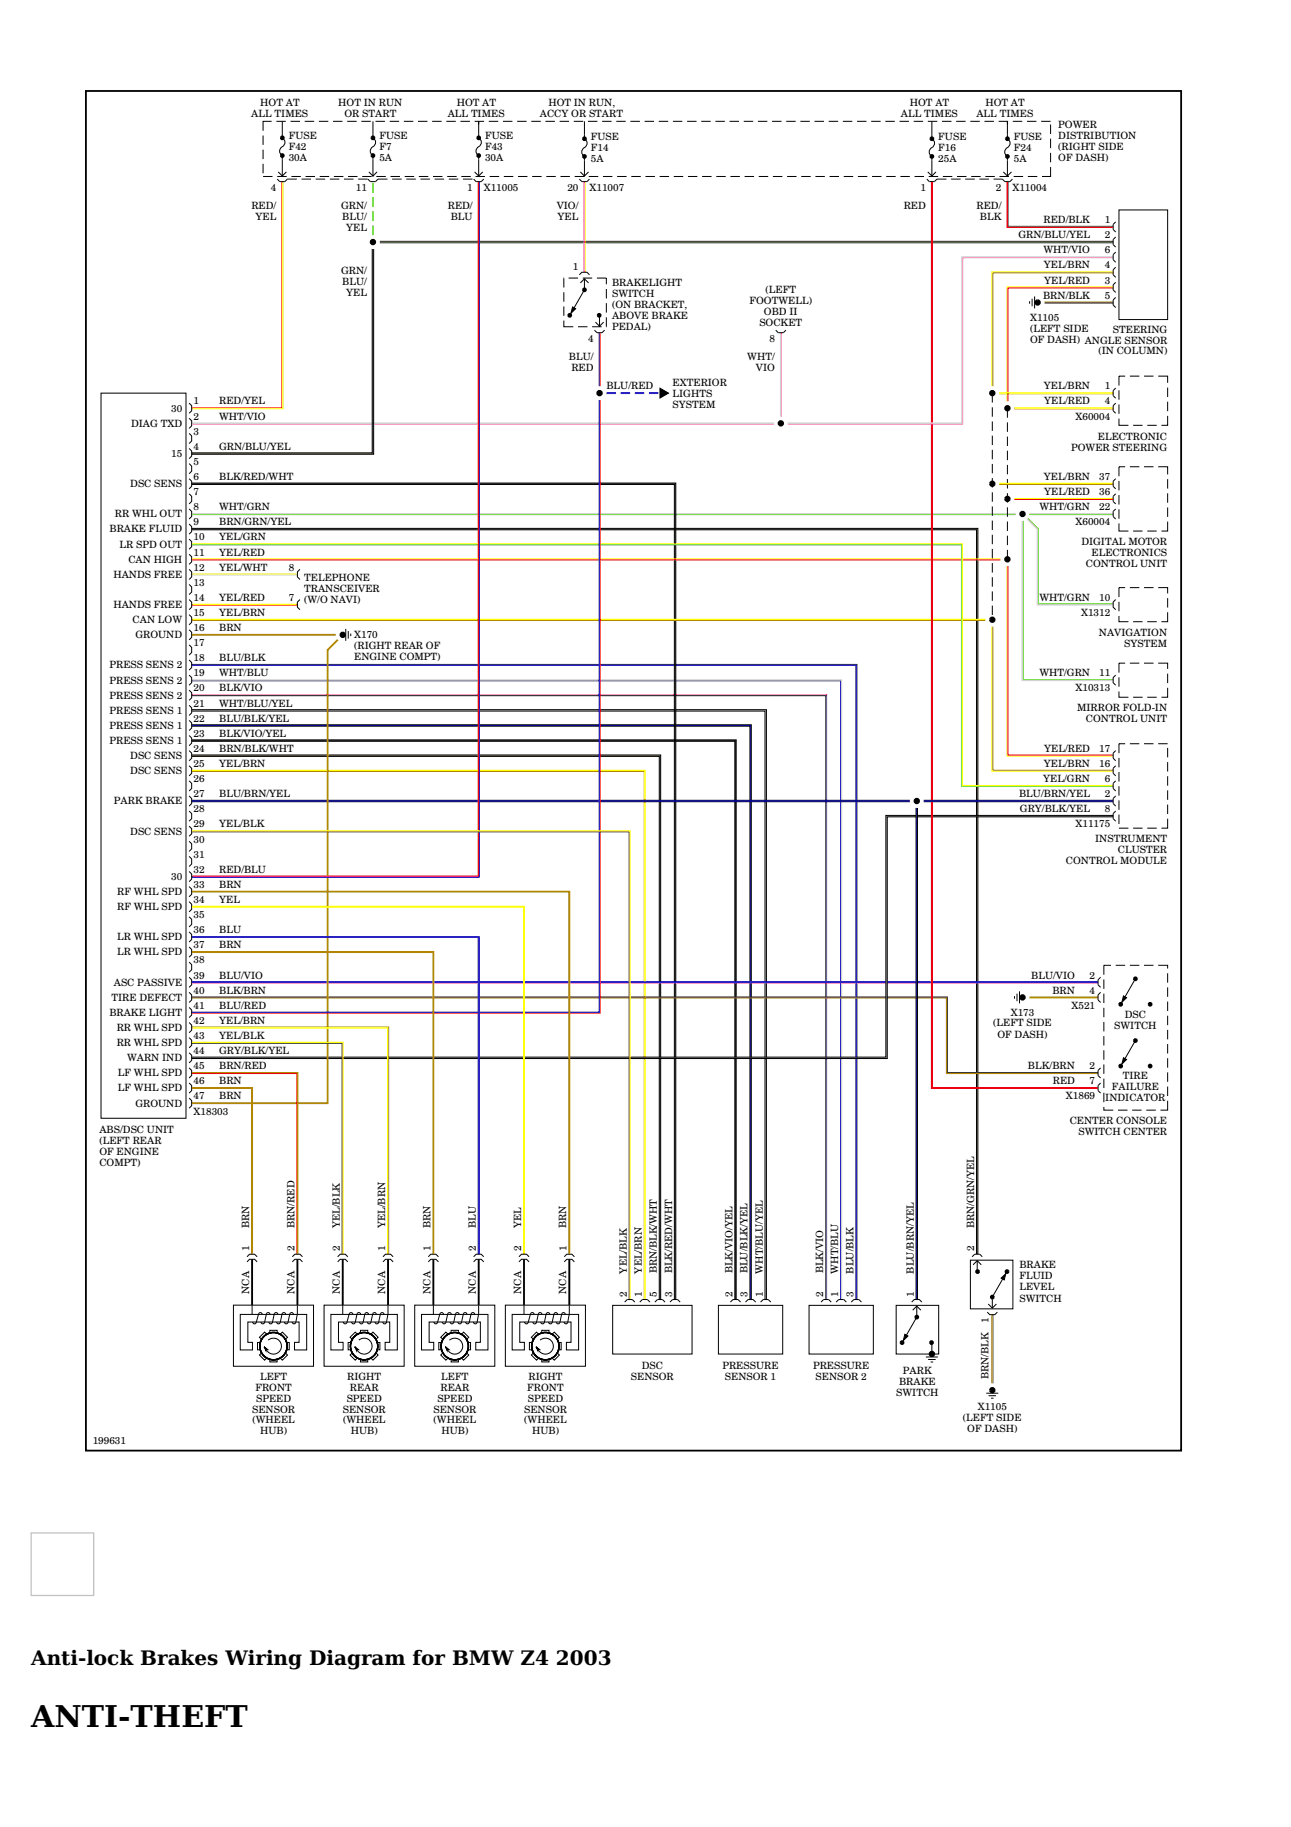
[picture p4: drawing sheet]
<svg xmlns="http://www.w3.org/2000/svg" width="210mm" height="297mm" viewBox="0 0 210 297" stroke-linecap="round" stroke-linejoin="round" font-family="sans-serif">
<path d="M127.1 54.1v13.6M181 41.9h-24.5v27h-28.4M31.2 68.9h94.6M31.2 112.9h103.2v98.4M31.2 159.8h147.3" fill="none" stroke="#f0f" stroke-width=".16"/>
<path d="M126.9 54.1v13.6M181 41.8h-24.6v27h-28.3M31.2 68.8h94.6M31.2 83.5h133.9M166.2 84.7v25.9h14.8M167 84.4l1.7 1.6v12.4h12.3M167.4 83.5h13.6M31.2 110.5h105.6v100.8" fill="none" stroke="#d2d2d2" stroke-width=".2"/>
<path d="M61.8 39.4h119.2M60.6 40.5v33.2h-29.4M31.2 88.6h125.1v39.3h24.7M31.2 83.7h133.9M166.4 84.7v25.8h14.6M167.1 84.3l1.7 1.7v12.2h12.2M167.4 83.7h13.6" fill="none" stroke="#39e500" stroke-width=".16"/>
<path d="M14 14.8h178v221h-178z" fill="none" stroke="#000" stroke-width=".29"/>
<path d="M181 44.4h-19.6v18.4M162.5 64h18.5M162.5 78.8h18.5M31.2 86h127.7v117.9M31.2 100.9h129M161.4 101.9v23.3h19.6M31.2 122.9h76.1v88.4M31.2 125.4h73.5v85.9M31.2 162.3h122.7v12.2h24.6M31.2 167h32v36.9" fill="none" stroke="#b28600" stroke-width=".16"/>
<g fill="none" stroke="#000" stroke-width=".16">
<path d="M44.2 19.7h-1.4v1.6M44.9 19.7h1.6M45.9 19.7v2.7a.89 .89 0 0 1 .4 .9 .89 .89 0 0 1-.6 .7 .81 .81 0 0 0 .2 1.3v3.4M47.2 19.7h1.6M49.5 19.7h1.6M51.8 19.7h1.6M54.1 19.7h1.6M56.4 19.7h1.6M58.8 19.7h1.5M60.6 19.7v2.7a.89 .89 0 0 1 .5 .9 .89 .89 0 0 1-.7 .7 .81 .81 0 0 0 .2 1.3v3.4M61.1 19.7h1.5M63.4 19.7h1.5"/>
<path d="M65.7 19.7h1.5M68 19.7h1.5M70.3 19.7h1.5M72.6 19.7h1.5M74.9 19.7h1.5M77.2 19.7h1.5M77.8 19.7v2.7a.89 .89 0 0 1 .5 .9 .89 .89 0 0 1-.7 .7 .81 .81 0 0 0 .2 1.3v3.4M79.5 19.7h1.5M81.8 19.7h1.5M84.1 19.7h1.5M86.4 19.7h1.5M88.7 19.7h1.5"/>
<path d="M91 19.7h1.5M93.3 19.7h1.5M95 19.7v2.9a.89 .89 0 0 1 .4 .8 .89 .89 0 0 1-.6 .8 .81 .81 0 0 0 .2 1.2v3.3M95.6 19.7h1.5M97.9 19.7h1.5M100.2 19.7h1.5M102.5 19.7h1.5M104.8 19.7h1.5M107.1 19.7h1.5M109.4 19.7h1.5M111.7 19.7h1.5M114 19.7h1.6"/>
<path d="M116.3 19.7h1.6M118.6 19.7h1.6M120.9 19.7h1.6M123.2 19.7h1.6M125.5 19.7h1.6M127.8 19.7h1.6M130.1 19.7h1.6M132.4 19.7h1.6M134.7 19.7h1.6M137 19.7h1.6M139.3 19.7h1.6M141.6 19.7h1.6"/>
<path d="M144 19.7h1.5M146.3 19.7h1.5M148.6 19.7h1.5M150.9 19.7h1.5M151.5 19.7v2.9a.89 .89 0 0 1 .4 .8 .89 .89 0 0 1-.6 .8 .81 .81 0 0 0 .2 1.2v.7M153.2 19.7h1.5M155.5 19.7h1.5M157.8 19.7h1.5M160.1 19.7h1.5M162.4 19.7h1.5M163.8 19.7v2.9a.89 .89 0 0 1 .4 .8 .89 .89 0 0 1-.6 .8 .81 .81 0 0 0 .2 1.2v3.3M164.7 19.7h1.5"/>
<path d="M167 19.7h1.5M169.3 19.7h1.5M42.8 22v1.6M42.8 24.3v1.6M42.8 26.6v1.6M42.8 28.7h1.5M45.1 29.1l.4 .4h.8l.4-.4h1.6M45.1 28.7h1.5M45.2 28l.7 .6 .7-.6M47.4 28.7h1.5M49 29.1h1.6M49.7 28.7h1.5"/>
<path d="M51.3 29.1h1.6M52 28.7h1.5M53.6 29.1h1.6M54.3 28.7h1.5M55.9 29.1h1.6M56.6 28.7h1.5M58.2 29.1h1.6l.4 .4h.8l.5-.4h1.5M58.9 28.7h1.5M60 28l.6 .6 .7-.6M61.2 28.7h1.5M61.8 39.2h119.2M61.8 39.5h119.2"/>
<path d="M63.5 28.7h1.5M63.8 29.1h1.5M65.8 28.7h1.5M66.1 29.1h1.5M68.1 28.7h1.5M68.4 29.1h1.5M70.4 28.7h1.5M70.7 29.1h1.5M72.7 28.7h1.5M73 29.1h1.5M75 28.7h1.5M75.3 29.1h1.5"/>
<path d="M77 29.1l.4 .4h.8l.5-.4M77.2 28l.6 .6 .7-.6M77.3 28.7h1.5M79.6 28.7h1.6M81.9 28.7h1.6M84.2 28.7h1.6M86.5 28.7h1.6M88.8 28.7h1.6M91.1 28.7h1.6M93.4 28.7h1.6M94.2 29.1l.4 .4h.8l.4-.4M94.4 28l.6 .6 .7-.6"/>
<path d="M95.7 28.7h1.6M98 28.7h1.6M100.3 28.7h1.6M102.6 28.7h1.6M104.9 28.7h1.6M107.2 28.7h1.6M109.6 28.7h1.5M111.9 28.7h1.5M114.2 28.7h1.5M116.5 28.7h1.5M118.8 28.7h1.5M121.1 28.7h1.5"/>
<path d="M123.4 28.7h1.5M125.7 28.7h1.5M128 28.7h1.5M130.3 28.7h1.5M132.6 28.7h1.5M134.9 28.7h1.5M137.2 28.7h1.5M139.5 28.7h1.5M141.8 28.7h1.5M144.1 28.7h1.5M146.4 28.7h1.5M148.7 28.7h1.5"/>
<path d="M150.7 29.1l.4 .4h.8l.4-.4h1.6M150.9 28l.6 .6 .7-.6M151 28.7h1.5M151.5 26.1v2.6M153.3 28.7h1.5M154.6 29.1h1.6M155.6 28.7h1.5M156.9 29.1h1.6M157.9 28.7h1.5M159.2 29.1h1.6M160.2 28.7h1.5M161.5 29.1h1.4l.5 .4h.8l.4-.4"/>
<path d="M162.5 28.7h1.5M163.1 28l.7 .6 .7-.6M164.8 28.7h1.5M167.1 28.7h1.6M170.8 27.2v1.5h-1.4M170.8 20.2v1.6M170.8 22.6v1.5M170.8 24.9v1.5M181.4 36.1l-.4 .4v.8l.4 .4M181.4 38.5l-.4 .4v.9l.4 .4M181.9 34.1h7.9v17.9h-7.9zM60.5 40.5v33.1h-29.3"/>
<path d="M60.8 40.5v33.4h-29.6M91.7 52.1v1h1.5M91.7 47.5v1.5M91.7 49.8v1.5M91.7 45.2v1.5M92.4 45.2h1.6M93.1 49.9l.5 .3-.8 .7zM94 53.1h1.5M94.2 44.7l.4-.4h.8l.4 .4M94.4 46l.6-.7 .7 .7M94.7 45.2h1.6M95 45.3v1.8l-1.7 3"/>
<path d="M96.3 53.1h1.5M96.7 53.7l.4 .4h.8l.4-.4M96.8 52.4l.7 .6 .6-.6M97.1 45.2h1.5v1M97.5 51.3v1.8M98.6 51.6v1.5M98.6 47v1.5M98.6 49.3v1.5M126.1 53.7l.4 .4h.9l.4-.4M167.4 49v.4M167.8 48.6v1.2M168.2 48.2v1.9"/>
<path d="M181.4 41l-.4 .4v.8l.4 .4M181.4 43.4l-.4 .5v.8l.4 .4M181.4 45.9l-.4 .4v.8l.4 .4M181.4 48.4l-.4 .4v.8l.4 .4M16.4 63.9h13.8v117.9h-13.8zM30.7 77.8l.5 .4v.9l-.5 .4M30.7 75.4l.5 .4v.8l-.5 .4M30.7 72.9l.5 .4v.9l-.5 .4M30.7 70.5l.5 .4v.8l-.5 .4M30.7 68l.5 .4v.8l-.5 .5M30.7 65.5l.5 .5v.8l-.5 .4M31.2 78.5h78.7v132.8"/>
<path d="M31.2 78.8h78.4v132.5M107.3 63.1l1.4 .8-1.4 .8zM161.3 63.9v1.6M161.3 66.2v1.6M161.3 68.5v1.6M161.3 70.8v1.6M161.3 73.1v1.6M161.3 75.4v1.6M161.3 77.7v1.6M163.8 66.4v1.5M163.8 68.7v1.5M163.8 71v1.5"/>
<path d="M163.8 73.3v1.5M163.8 75.6v1.5M163.8 77.9v1.5M181.4 63.1l-.4 .4v.8l.4 .4M181.4 65.5l-.4 .5v.8l.4 .4M181.4 77.8l-.4 .4v.9l.4 .4M181.9 68.1v1h1.6M181.9 63.5v1.5M181.9 65.8v1.5M181.9 78.2v1.5M182.9 61.2h-1v1.5M182.9 75.9h-1v1.5"/>
<path d="M183.7 61.2h1.5M183.7 75.9h1.5M184.2 69.1h1.6M186 61.2h1.5M186 75.9h1.5M186.5 69.1h1.6M188.3 61.2h1.5v1M188.3 75.9h1.5v1.2M189.8 67.6v1.5h-1M189.8 63v1.5M189.8 65.3v1.5M189.8 77.9v1.5"/>
<path d="M30.7 87.7l.5 .4v.8l-.5 .4M30.7 85.2l.5 .4v.8l-.5 .4M30.7 82.7l.5 .5v.8l-.5 .4M30.7 80.3l.5 .4v.8l-.5 .4M30.7 90.1l.5 .4v.8l-.5 .5M30.7 92.6l.5 .4v.8l-.5 .4M30.7 95l.5 .4v.9l-.5 .4M30.7 97.5l.5 .4v.8l-.5 .4M30.7 99.9l.5 .4v.9l-.5 .4M31.2 86.1h127.6v117.8M31.2 85.9h127.8v118M48.8 97.5l-.4 .4v.8l.4 .4"/>
<path d="M48.8 92.6l-.4 .4v.8l.4 .4M161.3 80v1.6M161.3 82.3v1.6M161.3 84.6v1.6M161.3 86.9v1.6M161.3 89.2v1.6M161.3 91.5v1.6M161.3 93.8v1.6M161.3 96.2v1.5M161.3 98.5v1.5M163.8 80.2v1.5M163.8 82.5v1.5"/>
<path d="M163.8 84.8v1.5M163.8 87.1v1.5M163.8 89.4v1.5M181.4 97.5l-.4 .4v.8l.4 .4M181.4 80.3l-.4 .4v.8l.4 .4M181.4 82.7l-.4 .5v.8l.4 .4M181.9 85.1v1.2h1.6M181.9 80.5v1.5M181.9 82.8v1.5M181.9 97.8v1.6M182.9 95.5h-1v1.6M183.7 95.5h1.5"/>
<path d="M184.2 86.3h1.6M186 95.5h1.5M186.5 86.3h1.6M188.3 95.5h1.5v1M189.8 99.5v1.6h-1M189.8 84.8v1.5h-1M189.8 80.2v1.5M189.8 82.5v1.5M189.8 97.2v1.6M30.7 102.4l.5 .4v.8l-.5 .4M30.7 104.8l.5 .5v.8l-.5 .4M30.7 107.3l.5 .4v.8l-.5 .5"/>
<path d="M30.7 109.8l.5 .4v.8l-.5 .4M30.7 112.2l.5 .4v.9l-.5 .4M30.7 114.7l.5 .4v.8l-.5 .4M30.7 117.1l.5 .4v.9l-.5 .4M30.7 119.6l.5 .4v.8l-.5 .4M31.2 118.1h90.7v93.2M31.2 117.8h91v93.5M31.2 115.4h93.4v95.9M31.2 115.6h93.2v95.7M56.2 102.2v2M56.6 102.6v1.2M57 103v.4"/>
<path d="M181.4 109.8l-.4 .4v.8l.4 .4M181.9 100.1v1h1.6M181.9 112.4v1h1.6M181.9 110.1v1.6M182.9 107.8h-1v1.6M183.7 107.8h1.5M184.2 101.1h1.6M184.2 113.4h1.6M186 107.8h1.5M186.5 101.1h1.6M186.5 113.4h1.6M188.3 107.8h1.5v1"/>
<path d="M189.8 111.8v1.6h-1M189.8 109.5v1.6M30.7 124.5l.5 .4v.8l-.5 .4M30.7 129.4l.5 .4v.8l-.5 .5M30.7 131.9l.5 .4v.8l-.5 .4M30.7 134.3l.5 .4v.9l-.5 .4M30.7 136.8l.5 .4v.8l-.5 .4M30.7 139.2l.5 .4v.9l-.5 .4M30.7 126.9l.5 .5v.8l-.5 .4M30.7 122l.5 .5v.8l-.5 .4M31.2 122.7h76.2v88.6M31.2 123h76v88.3"/>
<path d="M31.2 120.3h88.5v91M31.2 120.5h88.3v90.8M31.2 130.1h116.7M31.2 130.3h116.7M148.9 131.4v79.9M149.2 131.4v79.9M150.2 130.1h30.8M150.2 130.3h30.8M181 132.8h-36.7v39.3h-113.1M181 132.6h-37v39.3h-112.8M181.4 124.5l-.4 .4v.8l.4 .4M181.4 122l-.4 .5v.8l.4 .4"/>
<path d="M181.4 126.9l-.4 .5v.8l.4 .4M181.4 129.4l-.4 .4v.8l.4 .5M181.4 131.9l-.4 .4v.8l.4 .4M181.9 123.2v1.6M181.9 125.5v1.6M181.9 127.8v1.6M181.9 130.1v1.6M181.9 132.4v1.6M181.9 134.6h1.6M182.9 120.9h-1v1.6M183.7 120.9h1.5M184.2 134.6h1.6"/>
<path d="M186 120.9h1.5M186.5 134.6h1.6M188.3 120.9h1.5M189.8 133.1v1.5h-1M189.8 121.6v1.5M189.8 123.9v1.5M189.8 126.2v1.5M189.8 128.5v1.5M189.8 130.8v1.5M30.7 141.7l.5 .4v.8l-.5 .4M30.7 144.1l.5 .5v.8l-.5 .4M30.7 146.6l.5 .4v.8l-.5 .4"/>
<path d="M30.7 149.1l.5 .4v.8l-.5 .4M30.7 151.5l.5 .4v.8l-.5 .5M30.7 154l.5 .4v.8l-.5 .4M30.7 156.4l.5 .4v.9l-.5 .4M30.7 158.9l.5 .4v.8l-.5 .4M178.9 158.9l-.4 .4v.8l.4 .4M179.5 159.2v1.6M180.6 156.9h-1.1v1.6M181.4 156.9h1.5M183.7 156.9h1.5M184.6 159.1l-1.7 3M186 156.9h1.5"/>
<path d="M188.3 156.9h1.5v.6M189.8 158.2v1.6M30.7 161.3l.5 .4v.9l-.5 .4M30.7 163.8l.5 .4v.8l-.5 .4M30.7 166.2l.5 .5v.8l-.5 .4M30.7 168.7l.5 .4v.8l-.5 .5M30.7 171.2l.5 .4v.8l-.5 .4M30.7 173.6l.5 .4v.9l-.5 .4M30.7 176.1l.5 .4v.8l-.5 .4M30.7 178.5l.5 .4v.9l-.5 .4M164.9 162v.4M165.4 161.6v1.2"/>
<path d="M165.8 161.2v1.9M178.9 161.3l-.4 .4v.9l.4 .4M178.9 173.6l-.4 .4v.9l.4 .4M178.9 176.1l-.4 .4v.8l.4 .4M179.5 180v.5h1.5M179.5 161.5v1.6M179.5 163.8v1.6M179.5 166.2v1.5M179.5 168.5v1.5M179.5 170.8v1.5M179.5 173.1v1.5M179.5 175.4v1.5"/>
<path d="M179.5 177.7v1.5M182.7 161.9l.5 .3-.8 .8zM182.7 172l.5 .3-.8 .7zM184.6 169.2l-1.7 2.9M189.8 179v1.5h-1.1M189.8 160.5v1.6M189.8 162.8v1.6M189.8 165.1v1.6M189.8 167.4v1.6M189.8 169.7v1.6M189.8 172v1.6M189.8 174.3v1.6"/>
<path d="M189.8 176.7v1.5M181.8 180.5h1.5M184.1 180.5h1.5M186.4 180.5h1.5M38 212.2h13v9.9h-13zM39.1 213.7h10.8v5.8h-2v-1.3h.7v-3.3h-8.3v3.3h.7v1.3h-1.9zM40.2 204.3l.4-.4h.8l.4 .4M40.2 205.2l.4-.5h.8l.4 .5M41 212.2v1.5M42.3 218.3h-.4v1.2h.4M42.5 220l-.3 .3 .8 .8 .4-.3M42.6 213.7a.3 .3 0 0 0-.2-.3 .3 .3 0 0 0-.4 .2l-.3 1.3a.3 .3 0 0 1-.3 .3 .3 .3 0 0 1-.3-.3"/>
<path d="M42.9 219l.6 .4h-.2zM42.9 219l.4 .4-.1 .2zM43.4 216.9l-.4-.3-.8 .8 .3 .3M43.6 217.9a1.3 1.3 0 0 1 1.9 .2 1.3 1.3 0 0 1-.4 1.9 1.3 1.3 0 0 1-1.8-.6M43.9 216.8v-.5h1.2v.5M43.9 213.7a.3 .3 0 0 0-.2-.3 .3 .3 0 0 0-.4 .2l-.3 1.3a.3 .3 0 0 1-.3 .3 .3 .3 0 0 1-.3-.3M44.6 214.9h.1M45.2 213.7a.3 .3 0 0 0-.3-.3 .3 .3 0 0 0-.3 .2l-.3 1.3a.3 .3 0 0 1-.3 .3 .3 .3 0 0 1-.3-.3M45.6 216.9l.3-.3 .8 .8-.3 .3M46.4 220l.3 .3-.8 .8-.3-.3M46.4 213.7a.3 .3 0 0 0-.2-.3 .3 .3 0 0 0-.3 .2l-.3 1.3a.3 .3 0 0 1-.3 .3 .3 .3 0 0 1-.3-.3M46.6 218.3h.4v1.2h-.4"/>
<path d="M47.5 214.9a.3 .3 0 0 0 .3 .3 .3 .3 0 0 0 .3-.3M47.5 205.2l.4-.5h.9l.4 .5M47.5 204.3l.4-.4h.9l.4 .4M47.7 213.7a.3 .3 0 0 0-.2-.3 .3 .3 0 0 0-.4 .2l-.3 1.3a.3 .3 0 0 1-.3 .3 .3 .3 0 0 1-.3-.3M48.3 213.7l-.2 1.2M48.3 212.2v1.5M52.7 212.2h13v9.9h-13zM53.8 213.7h10.8v5.8h-2v-1.3h.8v-3.3h-8.4v3.3h.8v1.3h-2zM54.9 205.2l.4-.5h.8l.4 .5M54.9 204.3l.4-.4h.8l.4 .4M55.7 212.2v1.5M57.1 218.3h-.5v1.2h.5"/>
<path d="M57.3 220l-.4 .3 .9 .8 .3-.3M57.4 213.7a.3 .3 0 0 0-.3-.3 .3 .3 0 0 0-.3 .2l-.4 1.3a.3 .3 0 0 1-.3 .3 .3 .3 0 0 1-.3-.3M57.7 219l.6 .4h-.3zM57.7 219l.3 .4v.2zM58.1 216.9l-.3-.3-.9 .8 .4 .3M58.3 217.9a1.3 1.3 0 0 1 2 .2 1.3 1.3 0 0 1-.5 1.9 1.3 1.3 0 0 1-1.8-.6M58.6 216.8v-.5h1.2v.5M58.6 213.7a.3 .3 0 0 0-.2-.3 .3 .3 0 0 0-.3 .2l-.3 1.3a.3 .3 0 0 1-.3 .3 .3 .3 0 0 1-.3-.3M59.4 214.9h.1M59.9 213.7a.3 .3 0 0 0-.2-.3 .3 .3 0 0 0-.4 .2l-.3 1.3a.3 .3 0 0 1-.3 .3 .3 .3 0 0 1-.3-.3M60.3 216.9l.3-.3 .9 .8-.4 .3M61.1 220l.4 .3-.9 .8-.3-.3"/>
<path d="M61.2 213.7a.3 .3 0 0 0-.3-.3 .3 .3 0 0 0-.3 .2l-.3 1.3a.3 .3 0 0 1-.3 .3 .3 .3 0 0 1-.3-.3M61.3 218.3h.5v1.2h-.5M62.2 214.9a.3 .3 0 0 0 .3 .3 .3 .3 0 0 0 .3-.3M62.3 204.3l.4-.4h.8l.4 .4M62.3 205.2l.4-.5h.8l.4 .5M62.4 213.7a.3 .3 0 0 0-.2-.3 .3 .3 0 0 0-.3 .2l-.3 1.3a.3 .3 0 0 1-.3 .3 .3 .3 0 0 1-.3-.3M63.1 213.7l-.3 1.2M63.1 212.2v1.5M67.4 212.2h13v9.9h-13zM68.5 213.7h10.8v5.8h-1.9v-1.3h.7v-3.3h-8.3v3.3h.7v1.3h-2zM69.6 205.2l.4-.5h.9l.4 .5M69.6 204.3l.4-.4h.9l.4 .4"/>
<path d="M70.5 212.2v1.5M71.8 218.3h-.5v1.2h.5M72 220l-.3 .3 .8 .8 .3-.3M72.1 213.7a.3 .3 0 0 0-.2-.3 .3 .3 0 0 0-.4 .2l-.3 1.3a.3 .3 0 0 1-.3 .3 .3 .3 0 0 1-.3-.3M72.4 219l.3 .4v.2zM72.4 219l.6 .4h-.3zM72.8 216.9l-.3-.3-.8 .8 .3 .3M73.1 217.9a1.3 1.3 0 0 1 1.9 .2 1.3 1.3 0 0 1-.4 1.9 1.3 1.3 0 0 1-1.9-.6M73.3 216.8v-.5h1.2v.5M73.4 213.7a.3 .3 0 0 0-.3-.3 .3 .3 0 0 0-.3 .2l-.3 1.3a.3 .3 0 0 1-.3 .3 .3 .3 0 0 1-.3-.3M74.1 214.9h.1M74.7 213.7a.3 .3 0 0 0-.3-.3 .3 .3 0 0 0-.3 .2l-.3 1.3a.3 .3 0 0 1-.3 .3 .3 .3 0 0 1-.3-.3"/>
<path d="M75 216.9l.4-.3 .8 .8-.3 .3M75.9 220l.3 .3-.8 .8-.4-.3M75.9 213.7a.3 .3 0 0 0-.2-.3 .3 .3 0 0 0-.4 .2l-.2 1.3a.3 .3 0 0 1-.3 .3 .3 .3 0 0 1-.3-.3M76 218.3h.5v1.2h-.5M77 214.9a.3 .3 0 0 0 .3 .3 .3 .3 0 0 0 .3-.3M77 204.3l.4-.4h.8l.5 .4M77 205.2l.4-.5h.8l.5 .5M77.2 213.7a.3 .3 0 0 0-.3-.3 .3 .3 0 0 0-.3 .2l-.3 1.3a.3 .3 0 0 1-.3 .3 .3 .3 0 0 1-.3-.3M77.8 213.7l-.2 1.2M77.8 212.2v1.5M82.2 212.2h13v9.9h-13zM83.3 213.7h10.8v5.8h-2v-1.3h.7v-3.3h-8.3v3.3h.8v1.3h-2z"/>
<path d="M84.4 205.2l.4-.5h.8l.4 .5M84.4 204.3l.4-.4h.8l.4 .4M85.2 212.2v1.5M86.5 218.3h-.4v1.2h.4M86.7 220l-.3 .3 .8 .8 .4-.3M86.8 213.7a.3 .3 0 0 0-.2-.3 .3 .3 0 0 0-.3 .2l-.4 1.3a.3 .3 0 0 1-.3 .3 .3 .3 0 0 1-.3-.3M87.2 219l.3 .4v.2zM87.2 219l.5 .4h-.2zM87.6 216.9l-.4-.3-.8 .8 .3 .3M87.8 217.9a1.3 1.3 0 0 1 1.9 .2 1.3 1.3 0 0 1-.4 1.9 1.3 1.3 0 0 1-1.8-.6M88.1 216.8v-.5h1.2v.5M88.1 213.7a.3 .3 0 0 0-.2-.3 .3 .3 0 0 0-.4 .2l-.3 1.3a.3 .3 0 0 1-.3 .3 .3 .3 0 0 1-.3-.3"/>
<path d="M88.8 214.9h.1M89.4 213.7a.3 .3 0 0 0-.3-.3 .3 .3 0 0 0-.3 .2l-.3 1.3a.3 .3 0 0 1-.3 .3 .3 .3 0 0 1-.3-.3M89.8 216.9l.3-.3 .9 .8-.4 .3M90.6 220l.4 .3-.9 .8-.3-.3M90.7 213.7a.3 .3 0 0 0-.3-.3 .3 .3 0 0 0-.3 .2l-.3 1.3a.3 .3 0 0 1-.3 .3 .3 .3 0 0 1-.3-.3M90.8 218.3h.4v1.2h-.4M91.7 214.9a.3 .3 0 0 0 .3 .3 .3 .3 0 0 0 .3-.3M91.7 204.3l.5-.4h.8l.4 .4M91.7 205.2l.5-.5h.8l.4 .5M91.9 213.7a.3 .3 0 0 0-.2-.3 .3 .3 0 0 0-.4 .2l-.3 1.3a.3 .3 0 0 1-.3 .3 .3 .3 0 0 1-.3-.3M92.5 213.7l-.2 1.2M92.6 212.2v1.5"/>
<path d="M99.6 212.2h12.9v7.9h-12.9zM101.6 211.7l.4-.4h.8l.4 .4M104 211.7l.4-.4h.9l.4 .4M106.5 211.7l.4-.4h.8l.4 .4M108.9 211.7l.4-.4h.9l.4 .4M116.8 212.2h10.5v7.9h-10.5zM118.8 211.7l.4-.4h.8l.4 .4M121.2 211.7l.4-.4h.9l.4 .4M123.7 211.7l.4-.4h.8l.4 .4M131.5 212.2h10.5v7.9h-10.5zM133.5 211.7l.4-.4h.8l.4 .4M136 211.7l.4-.4h.8l.4 .4"/>
<path d="M138.4 211.7l.4-.4h.8l.5 .4M145.7 212.2h6.9v7.9h-6.9zM147.1 216.9l.5 .3-.7 .8zM148.2 211.7l.4-.4h.9l.4 .4M148.4 213l.7-.6 .6 .6M149.1 212.3v1.8l-1.7 3M151.5 218.3v1.8M157.8 204.9h6.9v7.9h-6.9zM158.1 204.3l.4-.4h.8l.4 .4M158.2 205.6l.7-.6 .6 .6M158.9 204.9v1.8M160.5 213.3l.4 .4h.9l.4-.4"/>
<path d="M160.7 212l.6 .7 .7-.7M162.8 207.8l.7-.7-.2 1zM163 208l-1.7 2.9v1.8M43.9 221v.4h1.2v-.4M58.6 221v.4h1.2v-.4M73.3 221v.4h1.2v-.4M88.1 221v.4h1.2v-.4M150.5 220.6h2M150.9 221h1.2M151.3 221.4h.4M160.4 226.5h1.9M160.7 226.9h1.2"/>
<path d="M161.1 227.3h.4"/>
<circle cx="44.5" cy="218.9" r="2.27"/>
<circle cx="44.5" cy="218.9" r="2.25"/>
<circle cx="44.5" cy="218.9" r="2.22"/>
<circle cx="44.5" cy="218.9" r="2.24"/>
<circle cx="44.5" cy="218.9" r="2.23"/>
<circle cx="44.5" cy="218.9" r="2.19"/>
<circle cx="44.5" cy="218.9" r="2.2"/>
<circle cx="44.5" cy="218.9" r="2.18"/>
<circle cx="59.2" cy="218.9" r="2.27"/>
<circle cx="59.2" cy="218.9" r="2.25"/>
<circle cx="59.2" cy="218.9" r="2.22"/>
<circle cx="59.2" cy="218.9" r="2.24"/>
<circle cx="59.2" cy="218.9" r="2.23"/>
<circle cx="59.2" cy="218.9" r="2.19"/>
<circle cx="59.2" cy="218.9" r="2.2"/>
<circle cx="59.2" cy="218.9" r="2.18"/>
<circle cx="73.9" cy="218.9" r="2.27"/>
<circle cx="73.9" cy="218.9" r="2.24"/>
<circle cx="73.9" cy="218.9" r="2.25"/>
<circle cx="73.9" cy="218.9" r="2.22"/>
<circle cx="73.9" cy="218.9" r="2.2"/>
<circle cx="73.9" cy="218.9" r="2.23"/>
<circle cx="73.9" cy="218.9" r="2.19"/>
<circle cx="73.9" cy="218.9" r="2.18"/>
<circle cx="88.7" cy="218.9" r="2.27"/>
<circle cx="88.7" cy="218.9" r="2.24"/>
<circle cx="88.7" cy="218.9" r="2.25"/>
<circle cx="88.7" cy="218.9" r="2.22"/>
<circle cx="88.7" cy="218.9" r="2.2"/>
<circle cx="88.7" cy="218.9" r="2.23"/>
<circle cx="88.7" cy="218.9" r="2.19"/>
<circle cx="88.7" cy="218.9" r="2.18"/>
</g>
<g fill="none" stroke="#ff0" stroke-width=".2">
<path d="M181 44.2h-19.7v18.6M181 46.7h-17.3v18.5M162.5 63.9h18.5M162.5 78.6h18.5M164.9 66.3h16.1M31.2 88.4h125.3v39.3h24.5M31.2 90.9h131.5M31.2 93.3h17.2M31.2 98.2h17.2M163.7 92.1v30.8h17.3M164.9 81.1h16.1M31.2 100.7h129"/>
<path d="M161.3 101.9v23.5h19.7M31.2 125.3h73.7v86M31.2 135.1h71.2v76.2M31.2 167.1h31.8v36.8M31.2 169.5h24.6v34.4"/>
</g>
<path d="M163.9 29.5v7.3h17.1M169.8 49.3h11.2M31.2 78.7h78.6v132.6M31.2 108h108.1v103.3M31.2 120.4h88.4v90.9M31.2 135.2h71.1v76.1M31.2 169.6h24.4v34.3M161.4 213.7v11.2" fill="none" stroke="#323232" stroke-width=".16"/>
<path d="M77.9 29.5v113.1h-46.7M31.2 118h90.8v93.3M31.2 110.7h105.5v100.6M31.2 130.2h116.7M149.1 131.4v79.9M150.2 130.2h30.8" fill="none" stroke="#00f" stroke-width=".16"/>
<path d="M31.2 93.5h17.2M31.2 115.5h93.3v95.8" fill="none" stroke="#d2d2d2" stroke-width=".16"/>
<path d="M31.2 113.1h103.1v98.2M31.2 162.1h122.8v12.3h24.5" fill="none" stroke="#323232" stroke-width=".2"/>
<path d="M97.4 54.1v8.7M97.4 65v99.6h-66.2M31.2 108.2h108v103.1M31.2 159.7h147.3" fill="none" stroke="#00f" stroke-width=".2"/>
<path d="M97.6 54.1v8.7M181 46.8h-17.1v18.4M97.6 65v99.7h-66.4M164.9 66.5h16.1M31.2 91h131.5M31.2 98.4h17.2M163.9 92.1v30.7h17.1M164.9 81.2h16.1M31.2 174.5h17.1v29.4" fill="none" stroke="#f00" stroke-width=".16"/>
<path d="M181 132.7h-36.9v39.3h-112.9" fill="none" stroke="#afafaf" stroke-width=".16"/>
<path d="M98.6 63.9h1.5M100.9 63.9h1.5M103.2 63.9h1.5M105.5 63.9h1.6M31.2 152.3h46.6v51.6" fill="none" stroke="#00f" stroke-width=".31"/>
<path d="M31.2 103.2h23.4M54.9 104l-1.6 1.7v73.7h-22.1M31.2 145h61.4v58.9M31.2 154.8h39.3v49.1M31.2 176.9h9.8v27M167.4 162.2h11.1" fill="none" stroke="#b28600" stroke-width=".31"/>
<path d="M45.8 29.5v36.8h-14.6M77.8 29.5v113h-46.6M163.7 29.5v7.4h17.3" fill="none" stroke="#f00" stroke-width=".2"/>
<path d="M31.2 147.4h54v56.5" fill="none" stroke="#ff0" stroke-width=".31"/>
<path d="M169.8 49.1h11.2M31.2 174.4h17.2v29.5M161.3 213.7v11.2" fill="none" stroke="#b28600" stroke-width=".2"/>
<path d="M41 204.7v7.5M48.4 204.7v7.5M55.7 204.7v7.5M63.1 204.7v7.5M70.5 204.7v7.5M77.8 204.7v7.5M85.2 204.7v7.5M92.6 204.7v7.5" fill="none" stroke="#000" stroke-width=".31"/>
<g fill="#000">
<path d="M93.1 49.9l.5 .3-.8 .7zM107.3 63.1l1.4 .8-1.4 .8zM182.7 161.9l.5 .3-.8 .8zM182.7 172l.5 .3-.8 .7zM42.9 219l.4 .4-.1 .2zM42.9 219l.6 .4h-.2zM57.7 219l.3 .4v.2zM57.7 219l.6 .4h-.3zM72.4 219l.3 .4v.2zM72.4 219l.6 .4h-.3zM87.2 219l.3 .4v.2zM87.2 219l.5 .4h-.2z"/>
<path d="M147.1 216.9l.5 .3-.7 .8zM162.8 207.8l.7-.7-.2 1z"/>
</g>
<path d="M46 29.5v37h-14.8M95.1 29.5v14.8" fill="none" stroke="#ff0" stroke-width=".16"/>
<g fill="none" stroke="#000" stroke-width=".52">
<circle cx="60.6" cy="39.4" r=".26"/>
<circle cx="168.7" cy="49.2" r=".26"/>
<circle cx="97.5" cy="63.9" r=".26"/>
<circle cx="127" cy="68.8" r=".26"/>
<circle cx="161.3" cy="78.7" r=".26"/>
<circle cx="161.3" cy="63.9" r=".26"/>
<circle cx="163.8" cy="66.4" r=".26"/>
<circle cx="163.8" cy="90.9" r=".26"/>
<circle cx="163.8" cy="81.1" r=".26"/>
<circle cx="166.3" cy="83.6" r=".26"/>
<circle cx="55.7" cy="103.2" r=".26"/>
<circle cx="161.3" cy="100.8" r=".26"/>
<circle cx="149.1" cy="130.2" r=".26"/>
<circle cx="166.3" cy="162.2" r=".26"/>
<circle cx="151.5" cy="220.1" r=".26"/>
<circle cx="161.3" cy="226" r=".26"/>
</g>
<path d="M60.6 29.8v1.5M60.6 32.1v1.5M60.6 34.4v1.5M60.6 36.7v1.5" fill="none" stroke="#39e500" stroke-width=".31"/>
<g fill="none" stroke="#000" stroke-width=".38">
<circle cx="45.9" cy="25.3" r=".19"/>
<circle cx="45.9" cy="22.4" r=".19"/>
<circle cx="60.6" cy="25.3" r=".19"/>
<circle cx="60.6" cy="22.4" r=".19"/>
<circle cx="77.8" cy="25.3" r=".19"/>
<circle cx="77.8" cy="22.4" r=".19"/>
<circle cx="95" cy="25.4" r=".19"/>
<circle cx="95" cy="22.6" r=".19"/>
<circle cx="151.5" cy="25.4" r=".19"/>
<circle cx="151.5" cy="22.6" r=".19"/>
<circle cx="163.8" cy="25.4" r=".19"/>
<circle cx="163.8" cy="22.6" r=".19"/>
<circle cx="92.6" cy="51.3" r=".19"/>
<circle cx="95" cy="47.1" r=".19"/>
<circle cx="97.4" cy="51.3" r=".19"/>
<circle cx="184.6" cy="159.1" r=".19"/>
<circle cx="182.2" cy="163.3" r=".19"/>
<circle cx="182.2" cy="173.3" r=".19"/>
<circle cx="184.6" cy="169.2" r=".19"/>
<circle cx="187" cy="163.3" r=".19"/>
<circle cx="187" cy="173.3" r=".19"/>
<circle cx="146.7" cy="218.3" r=".19"/>
<circle cx="149.1" cy="214.1" r=".19"/>
<circle cx="151.5" cy="218.3" r=".19"/>
<circle cx="158.9" cy="206.7" r=".19"/>
<circle cx="161.3" cy="210.9" r=".19"/>
<circle cx="163.7" cy="206.7" r=".19"/>
</g>
<path d="M95 29.5v14.8" fill="none" stroke="#f0f" stroke-width=".2"/>
<path d="M151.5 29.5v147.4h27" fill="none" stroke="#f00" stroke-width=".31"/>
<path d="M5.1 249.2h10.1v10.2h-10.1z" fill="none" stroke="#c0c0c0" stroke-width=".2"/>
<text font-size="4.9" x="5.1" y="280.7">ANTI-THEFT</text>
<g font-size="3.3">
<text x="5.1" y="270.8">Anti-lock Brakes Wiring Diagram for BMW Z4</text>
<text x="90.4" y="270.8">2003</text>
</g>
<g font-size="1.6">
<text x="42.3" y="17.2">HOT AT</text>
<text x="55" y="17.2">HOT IN RUN</text>
<text x="74.3" y="17.2">HOT AT</text>
<text x="89.2" y="17.2">HOT IN RUN,</text>
<text x="147.9" y="17.2">HOT AT</text>
<text x="160.2" y="17.2">HOT AT</text>
<text x="40.9" y="19">ALL TIMES</text>
<text x="46.9" y="22.6">FUSE</text>
<text x="56" y="19">OR START</text>
<text x="61.7" y="22.6">FUSE</text>
<text x="72.8" y="19">ALL TIMES</text>
<text x="78.9" y="22.6">FUSE</text>
<text x="87.8" y="19">ACCY OR START</text>
<text x="96.1" y="22.7">FUSE</text>
<text x="146.5" y="19">ALL TIMES</text>
<text x="152.6" y="22.7">FUSE</text>
<text x="158.8" y="19">ALL TIMES</text>
<text x="164.8" y="22.7">FUSE</text>
<text x="172.1" y="22.6">DISTRIBUTION</text>
<text x="172.1" y="20.8">POWER</text>
<text x="46.9" y="26.2">30A</text>
<text x="46.9" y="24.4">F42</text>
<text x="61.7" y="26.2">5A</text>
<text x="61.7" y="24.4">F7</text>
<text x="78.9" y="26.2">30A</text>
<text x="78.9" y="24.4">F43</text>
<text x="96.1" y="26.3">5A</text>
<text x="96.1" y="24.5">F14</text>
<text x="152.6" y="26.3">25A</text>
<text x="152.6" y="24.5">F16</text>
<text x="164.8" y="26.3">5A</text>
<text x="164.8" y="24.5">F24</text>
<text x="172.1" y="24.4">(RIGHT SIDE</text>
<text x="172.1" y="26.2">OF DASH)</text>
<text x="40.9" y="33.9">RED/</text>
<text x="41.5" y="35.7">YEL</text>
<text x="44" y="31">4</text>
<text x="55.5" y="33.9">GRN/</text>
<text x="55.6" y="35.7">BLU/</text>
<text x="57.9" y="31">11</text>
<text x="72.8" y="33.9">RED/</text>
<text x="73.3" y="35.7">BLU</text>
<text x="76" y="31">1</text>
<text x="78.6" y="31">X11005</text>
<text x="90.5" y="33.9">VIO/</text>
<text x="90.7" y="35.7">YEL</text>
<text x="92.3" y="31">20</text>
<text x="95.8" y="31">X11007</text>
<text x="146.9" y="33.9">RED</text>
<text x="149.6" y="31">1</text>
<text x="158.8" y="33.9">RED/</text>
<text x="159.3" y="35.7">BLK</text>
<text x="161.9" y="31">2</text>
<text x="164.6" y="31">X11004</text>
<text x="56.3" y="37.5">YEL</text>
<text x="165.6" y="38.7">GRN/BLU/YEL</text>
<text x="169.7" y="41.2">WHT/VIO</text>
<text x="169.7" y="36.3">RED/BLK</text>
<text x="179.6" y="41.2">6</text>
<text x="179.6" y="36.3">1</text>
<text x="179.6" y="38.7">2</text>
<text x="55.5" y="44.5">GRN/</text>
<text x="55.6" y="46.3">BLU/</text>
<text x="93.2" y="43.9">1</text>
<text x="99.5" y="46.5">BRAKELIGHT</text>
<text x="124.5" y="47.6">(LEFT</text>
<text x="169.7" y="43.7">YEL/BRN</text>
<text x="169.8" y="46.1">YEL/RED</text>
<text x="179.6" y="43.7">4</text>
<text x="179.6" y="46.1">3</text>
<text x="56.3" y="48.1">YEL</text>
<text x="99.5" y="51.9">ABOVE BRAKE</text>
<text x="99.5" y="50.1">(ON BRACKET,</text>
<text x="99.5" y="53.7">PEDAL)</text>
<text x="99.5" y="48.3">SWITCH</text>
<text x="121.9" y="49.4">FOOTWELL)</text>
<text x="123.5" y="53.1">SOCKET</text>
<text x="124.2" y="51.3">OBD II</text>
<text x="167.5" y="52.3">X1105</text>
<text x="169.6" y="48.6">BRN/BLK</text>
<text x="179.6" y="48.6">5</text>
<text x="92.5" y="58.5">BLU/</text>
<text x="95.6" y="55.6">4</text>
<text x="121.5" y="58.5">WHT/</text>
<text x="125.1" y="55.6">8</text>
<text x="167.5" y="55.8">OF DASH) ANGLE SENSOR</text>
<text x="167.5" y="54">(LEFT SIDE</text>
<text x="178.6" y="57.6">(IN COLUMN)</text>
<text x="180.9" y="54.1">STEERING</text>
<text x="31.5" y="65.8">1</text>
<text x="35.6" y="65.8">RED/YEL</text>
<text x="92.9" y="60.3">RED</text>
<text x="98.6" y="63.3">BLU/RED</text>
<text x="109.3" y="62.7">EXTERIOR</text>
<text x="109.3" y="64.5">LIGHTS</text>
<text x="122.9" y="60.3">VIO</text>
<text x="169.7" y="63.3">YEL/BRN</text>
<text x="169.8" y="65.8">YEL/RED</text>
<text x="179.6" y="65.8">4</text>
<text x="179.6" y="63.3">1</text>
<text x="21.3" y="69.4">DIAG TXD</text>
<text x="27.8" y="66.9">30</text>
<text x="31.5" y="70.7">3</text>
<text x="31.5" y="68.2">2</text>
<text x="35.6" y="68.2">WHT/VIO</text>
<text x="109.3" y="66.3">SYSTEM</text>
<text x="174.9" y="68.2">X60004</text>
<text x="178.5" y="71.5">ELECTRONIC</text>
<text x="27.8" y="74.3">15</text>
<text x="31.5" y="75.6">5</text>
<text x="31.5" y="73.1">4</text>
<text x="35.6" y="73.1">GRN/BLU/YEL</text>
<text x="174.2" y="73.3">POWER STEERING</text>
<text x="21.2" y="79.2">DSC SENS</text>
<text x="31.5" y="83">8</text>
<text x="31.5" y="78">6</text>
<text x="31.5" y="80.5">7</text>
<text x="35.6" y="78">BLK/RED/WHT</text>
<text x="35.6" y="83">WHT/GRN</text>
<text x="169" y="83">WHT/GRN</text>
<text x="169.7" y="78">YEL/BRN</text>
<text x="169.8" y="80.5">YEL/RED</text>
<text x="178.7" y="80.5">36</text>
<text x="178.7" y="78">37</text>
<text x="178.7" y="83">22</text>
<text x="17.8" y="86.6">BRAKE FLUID</text>
<text x="18.7" y="84.1">RR WHL OUT</text>
<text x="19.4" y="89">LR SPD OUT</text>
<text x="31.5" y="87.9">10</text>
<text x="31.5" y="85.4">9</text>
<text x="35.6" y="85.4">BRN/GRN/YEL</text>
<text x="35.6" y="87.9">YEL/GRN</text>
<text x="174.9" y="85.4">X60004</text>
<text x="175.8" y="88.7">DIGITAL MOTOR</text>
<text x="18.4" y="93.9">HANDS FREE</text>
<text x="20.9" y="91.5">CAN HIGH</text>
<text x="31.5" y="95.2">13</text>
<text x="31.5" y="92.8">12</text>
<text x="31.5" y="90.3">11</text>
<text x="35.6" y="92.8">YEL/WHT</text>
<text x="35.6" y="90.3">YEL/RED</text>
<text x="47" y="92.8">8</text>
<text x="49.5" y="94.4">TELEPHONE</text>
<text x="176.6" y="92.2">CONTROL UNIT</text>
<text x="177.5" y="90.4">ELECTRONICS</text>
<text x="18.4" y="98.9">HANDS FREE</text>
<text x="21.6" y="101.3">CAN LOW</text>
<text x="31.5" y="100.1">15</text>
<text x="31.5" y="97.7">14</text>
<text x="35.6" y="100.1">YEL/BRN</text>
<text x="35.6" y="97.7">YEL/RED</text>
<text x="47" y="97.7">7</text>
<text x="49.5" y="96.2">TRANSCEIVER</text>
<text x="49.5" y="98">(W/O NAVI)</text>
<text x="169" y="97.7">WHT/GRN</text>
<text x="175.8" y="100.1">X1312</text>
<text x="178.7" y="97.7">10</text>
<text x="22" y="103.8">GROUND</text>
<text x="31.5" y="105.1">17</text>
<text x="31.5" y="107.5">18</text>
<text x="31.5" y="102.6">16</text>
<text x="35.6" y="107.5">BLU/BLK</text>
<text x="35.6" y="102.6">BRN</text>
<text x="57.6" y="105.6">(RIGHT REAR OF</text>
<text x="57.6" y="107.4">ENGINE COMPT)</text>
<text x="57.6" y="103.8">X170</text>
<text x="178.7" y="103.4">NAVIGATION</text>
<text x="182.8" y="105.2">SYSTEM</text>
<text x="17.8" y="113.6">PRESS SENS 2</text>
<text x="17.8" y="111.1">PRESS SENS 2</text>
<text x="17.8" y="108.7">PRESS SENS 2</text>
<text x="31.5" y="112.4">20</text>
<text x="31.5" y="110">19</text>
<text x="35.6" y="110">WHT/BLU</text>
<text x="35.6" y="112.4">BLK/VIO</text>
<text x="169" y="110">WHT/GRN</text>
<text x="174.9" y="112.4">X10313</text>
<text x="178.7" y="110">11</text>
<text x="17.8" y="116.1">PRESS SENS 1</text>
<text x="17.8" y="118.5">PRESS SENS 1</text>
<text x="31.5" y="117.3">22</text>
<text x="31.5" y="119.8">23</text>
<text x="31.5" y="114.9">21</text>
<text x="35.6" y="114.9">WHT/BLU/YEL</text>
<text x="35.6" y="119.8">BLK/VIO/YEL</text>
<text x="35.6" y="117.3">BLU/BLK/YEL</text>
<text x="175.1" y="115.7">MIRROR FOLD-IN</text>
<text x="176.6" y="117.5">CONTROL UNIT</text>
<text x="17.8" y="121">PRESS SENS 1</text>
<text x="21.2" y="125.9">DSC SENS</text>
<text x="21.2" y="123.4">DSC SENS</text>
<text x="31.5" y="122.3">24</text>
<text x="31.5" y="124.7">25</text>
<text x="35.6" y="122.3">BRN/BLK/WHT</text>
<text x="35.6" y="124.7">YEL/BRN</text>
<text x="169.7" y="124.7">YEL/BRN</text>
<text x="169.8" y="122.3">YEL/RED</text>
<text x="178.7" y="122.3">17</text>
<text x="178.7" y="124.7">16</text>
<text x="18.5" y="130.8">PARK BRAKE</text>
<text x="31.5" y="129.6">27</text>
<text x="31.5" y="127.2">26</text>
<text x="35.6" y="129.6">BLU/BRN/YEL</text>
<text x="165.7" y="129.6">BLU/BRN/YEL</text>
<text x="169.6" y="127.2">YEL/GRN</text>
<text x="179.6" y="127.2">6</text>
<text x="179.6" y="129.6">2</text>
<text x="21.2" y="135.7">DSC SENS</text>
<text x="31.5" y="137">30</text>
<text x="31.5" y="134.5">29</text>
<text x="31.5" y="132.1">28</text>
<text x="35.6" y="134.5">YEL/BLK</text>
<text x="165.8" y="132.1">GRY/BLK/YEL</text>
<text x="174.9" y="134.5">X11175</text>
<text x="178.1" y="137">INSTRUMENT</text>
<text x="179.6" y="132.1">8</text>
<text x="27.8" y="143.1">30</text>
<text x="31.5" y="141.9">32</text>
<text x="31.5" y="139.4">31</text>
<text x="35.6" y="141.9">RED/BLU</text>
<text x="173.3" y="140.5">CONTROL MODULE</text>
<text x="181.7" y="138.8">CLUSTER</text>
<text x="19.1" y="148">RF WHL SPD</text>
<text x="19.1" y="145.5">RF WHL SPD</text>
<text x="31.5" y="149.3">35</text>
<text x="31.5" y="146.8">34</text>
<text x="31.5" y="144.4">33</text>
<text x="35.6" y="144.4">BRN</text>
<text x="35.6" y="146.8">YEL</text>
<text x="19.1" y="155.3">LR WHL SPD</text>
<text x="19.1" y="152.9">LR WHL SPD</text>
<text x="31.5" y="154.2">37</text>
<text x="31.5" y="151.7">36</text>
<text x="35.6" y="151.7">BLU</text>
<text x="35.6" y="154.2">BRN</text>
<text x="18.5" y="160.3">ASC PASSIVE</text>
<text x="31.5" y="161.5">40</text>
<text x="31.5" y="156.6">38</text>
<text x="31.5" y="159.1">39</text>
<text x="35.6" y="161.5">BLK/BRN</text>
<text x="35.6" y="159.1">BLU/VIO</text>
<text x="167.7" y="159.1">BLU/VIO</text>
<text x="171.1" y="161.5">BRN</text>
<text x="177.2" y="161.5">4</text>
<text x="177.2" y="159.1">2</text>
<text x="17.8" y="165.2">BRAKE LIGHT</text>
<text x="18.1" y="162.7">TIRE DEFECT</text>
<text x="19" y="167.6">RR WHL SPD</text>
<text x="31.5" y="166.5">42</text>
<text x="31.5" y="164">41</text>
<text x="35.6" y="166.5">YEL/BRN</text>
<text x="35.6" y="164">BLU/RED</text>
<text x="161.5" y="166.7">(LEFT SIDE</text>
<text x="164.3" y="165.1">X173</text>
<text x="174.2" y="164">X521</text>
<text x="181.2" y="167.2">SWITCH</text>
<text x="182.9" y="165.5">DSC</text>
<text x="19" y="170.1">RR WHL SPD</text>
<text x="20.7" y="172.5">WARN IND</text>
<text x="31.5" y="173.8">45</text>
<text x="31.5" y="171.4">44</text>
<text x="31.5" y="168.9">43</text>
<text x="35.6" y="171.4">GRY/BLK/YEL</text>
<text x="35.6" y="168.9">YEL/BLK</text>
<text x="35.6" y="173.8">BRN/RED</text>
<text x="162.2" y="168.7">OF DASH)</text>
<text x="167.1" y="173.8">BLK/BRN</text>
<text x="177.2" y="173.8">2</text>
<text x="19.2" y="175">LF WHL SPD</text>
<text x="19.2" y="177.5">LF WHL SPD</text>
<text x="22" y="179.9">GROUND</text>
<text x="31.5" y="178.7">47</text>
<text x="31.5" y="176.3">46</text>
<text x="35.6" y="178.7">BRN</text>
<text x="35.6" y="176.3">BRN</text>
<text x="171.2" y="176.3">RED</text>
<text x="173.3" y="178.7">X1869</text>
<text x="177.2" y="176.3">7</text>
<text x="179.7" y="179.1">INDICATOR</text>
<text x="180.8" y="177.3">FAILURE</text>
<text x="182.6" y="175.5">TIRE</text>
<text x="16.2" y="184.2">ABS/DSC UNIT</text>
<text x="16.2" y="186">(LEFT REAR</text>
<text x="31.5" y="181.2">X18303</text>
<text x="173.9" y="182.8">CENTER CONSOLE</text>
<text x="175.3" y="184.6">SWITCH CENTER</text>
<text x="16.2" y="187.8">OF ENGINE</text>
<text x="16.2" y="189.5">COMPT)</text>
<text x="40.5" y="199.7" transform="rotate(-90 40.5 199.7)">BRN</text>
<text x="40.5" y="203.5" transform="rotate(-90 40.5 203.5)">1</text>
<text x="47.9" y="199.7" transform="rotate(-90 47.9 199.7)">BRN/RED</text>
<text x="47.9" y="203.5" transform="rotate(-90 47.9 203.5)">2</text>
<text x="55.2" y="199.7" transform="rotate(-90 55.2 199.7)">YEL/BLK</text>
<text x="55.2" y="203.5" transform="rotate(-90 55.2 203.5)">2</text>
<text x="62.6" y="199.7" transform="rotate(-90 62.6 199.7)">YEL/BRN</text>
<text x="62.6" y="203.5" transform="rotate(-90 62.6 203.5)">1</text>
<text x="70" y="199.7" transform="rotate(-90 70 199.7)">BRN</text>
<text x="70" y="203.5" transform="rotate(-90 70 203.5)">1</text>
<text x="77.3" y="199.7" transform="rotate(-90 77.3 199.7)">BLU</text>
<text x="77.3" y="203.5" transform="rotate(-90 77.3 203.5)">2</text>
<text x="84.7" y="199.7" transform="rotate(-90 84.7 199.7)">YEL</text>
<text x="84.7" y="203.5" transform="rotate(-90 84.7 203.5)">2</text>
<text x="92.1" y="199.7" transform="rotate(-90 92.1 199.7)">BRN</text>
<text x="92.1" y="203.5" transform="rotate(-90 92.1 203.5)">1</text>
<text x="158.4" y="199.7" transform="rotate(-90 158.4 199.7)">BRN/GRN/YEL</text>
<text x="158.4" y="203.5" transform="rotate(-90 158.4 203.5)">2</text>
<text x="101.9" y="207.1" transform="rotate(-90 101.9 207.1)">YEL/BLK</text>
<text x="104.4" y="207.1" transform="rotate(-90 104.4 207.1)">YEL/BRN</text>
<text x="106.8" y="207" transform="rotate(-90 106.8 207)">BRN/BLK/WHT</text>
<text x="109.3" y="207" transform="rotate(-90 109.3 207)">BLK/RED/WHT</text>
<text x="119.1" y="207" transform="rotate(-90 119.1 207)">BLK/VIO/YEL</text>
<text x="121.6" y="207" transform="rotate(-90 121.6 207)">BLU/BLK/YEL</text>
<text x="124" y="207" transform="rotate(-90 124 207)">WHT/BLU/YEL</text>
<text x="133.8" y="207" transform="rotate(-90 133.8 207)">BLK/VIO</text>
<text x="136.3" y="207" transform="rotate(-90 136.3 207)">WHT/BLU</text>
<text x="138.7" y="207.1" transform="rotate(-90 138.7 207.1)">BLU/BLK</text>
<text x="148.6" y="207" transform="rotate(-90 148.6 207)">BLU/BRN/YEL</text>
<text x="165.7" y="206.2">BRAKE</text>
<text x="165.7" y="209.7">LEVEL</text>
<text x="165.7" y="207.9">FLUID</text>
<text x="40.5" y="210.3" transform="rotate(-90 40.5 210.3)">NCA</text>
<text x="47.9" y="210.3" transform="rotate(-90 47.9 210.3)">NCA</text>
<text x="55.2" y="210.3" transform="rotate(-90 55.2 210.3)">NCA</text>
<text x="62.6" y="210.3" transform="rotate(-90 62.6 210.3)">NCA</text>
<text x="70" y="210.3" transform="rotate(-90 70 210.3)">NCA</text>
<text x="77.3" y="210.3" transform="rotate(-90 77.3 210.3)">NCA</text>
<text x="84.7" y="210.3" transform="rotate(-90 84.7 210.3)">NCA</text>
<text x="92.1" y="210.3" transform="rotate(-90 92.1 210.3)">NCA</text>
<text x="101.9" y="210.8" transform="rotate(-90 101.9 210.8)">2</text>
<text x="104.4" y="210.8" transform="rotate(-90 104.4 210.8)">1</text>
<text x="106.8" y="210.8" transform="rotate(-90 106.8 210.8)">5</text>
<text x="109.3" y="210.8" transform="rotate(-90 109.3 210.8)">3</text>
<text x="119.1" y="210.8" transform="rotate(-90 119.1 210.8)">2</text>
<text x="121.6" y="210.8" transform="rotate(-90 121.6 210.8)">3</text>
<text x="124" y="210.8" transform="rotate(-90 124 210.8)">1</text>
<text x="133.8" y="210.8" transform="rotate(-90 133.8 210.8)">2</text>
<text x="136.3" y="210.8" transform="rotate(-90 136.3 210.8)">1</text>
<text x="138.7" y="210.8" transform="rotate(-90 138.7 210.8)">3</text>
<text x="148.6" y="210.8" transform="rotate(-90 148.6 210.8)">1</text>
<text x="160.7" y="215.1" transform="rotate(-90 160.7 215.1)">1</text>
<text x="165.7" y="211.6">SWITCH</text>
<text x="41.5" y="226.1">FRONT</text>
<text x="41.6" y="227.9">SPEED</text>
<text x="42.3" y="224.3">LEFT</text>
<text x="56.4" y="227.9">SPEED</text>
<text x="56.5" y="224.3">RIGHT</text>
<text x="56.9" y="226.1">REAR</text>
<text x="71.1" y="227.9">SPEED</text>
<text x="71.6" y="226.1">REAR</text>
<text x="71.8" y="224.3">LEFT</text>
<text x="85.7" y="226.1">FRONT</text>
<text x="85.8" y="227.9">SPEED</text>
<text x="85.9" y="224.3">RIGHT</text>
<text x="102.6" y="224.3">SENSOR</text>
<text x="104.3" y="222.5">DSC</text>
<text x="117.5" y="222.5">PRESSURE</text>
<text x="117.9" y="224.3">SENSOR 1</text>
<text x="132.2" y="222.5">PRESSURE</text>
<text x="132.6" y="224.3">SENSOR 2</text>
<text x="145.7" y="227">SWITCH</text>
<text x="146.2" y="225.2">BRAKE</text>
<text x="146.8" y="223.4">PARK</text>
<text x="160.7" y="224.2" transform="rotate(-90 160.7 224.2)">BRN/BLK</text>
<text x="41" y="229.7">SENSOR</text>
<text x="41" y="231.3">(WHEEL</text>
<text x="42.3" y="233.1">HUB)</text>
<text x="55.7" y="229.7">SENSOR</text>
<text x="55.8" y="231.3">(WHEEL</text>
<text x="57" y="233.1">HUB)</text>
<text x="70.5" y="229.7">SENSOR</text>
<text x="70.5" y="231.3">(WHEEL</text>
<text x="71.8" y="233.1">HUB)</text>
<text x="85.2" y="229.7">SENSOR</text>
<text x="85.2" y="231.3">(WHEEL</text>
<text x="86.5" y="233.1">HUB)</text>
<text x="156.6" y="231">(LEFT SIDE</text>
<text x="157.3" y="232.8">OF DASH)</text>
<text x="159" y="229.2">X1105</text>
<text x="15.1" y="234.7">199631</text>
</g>
</svg>
